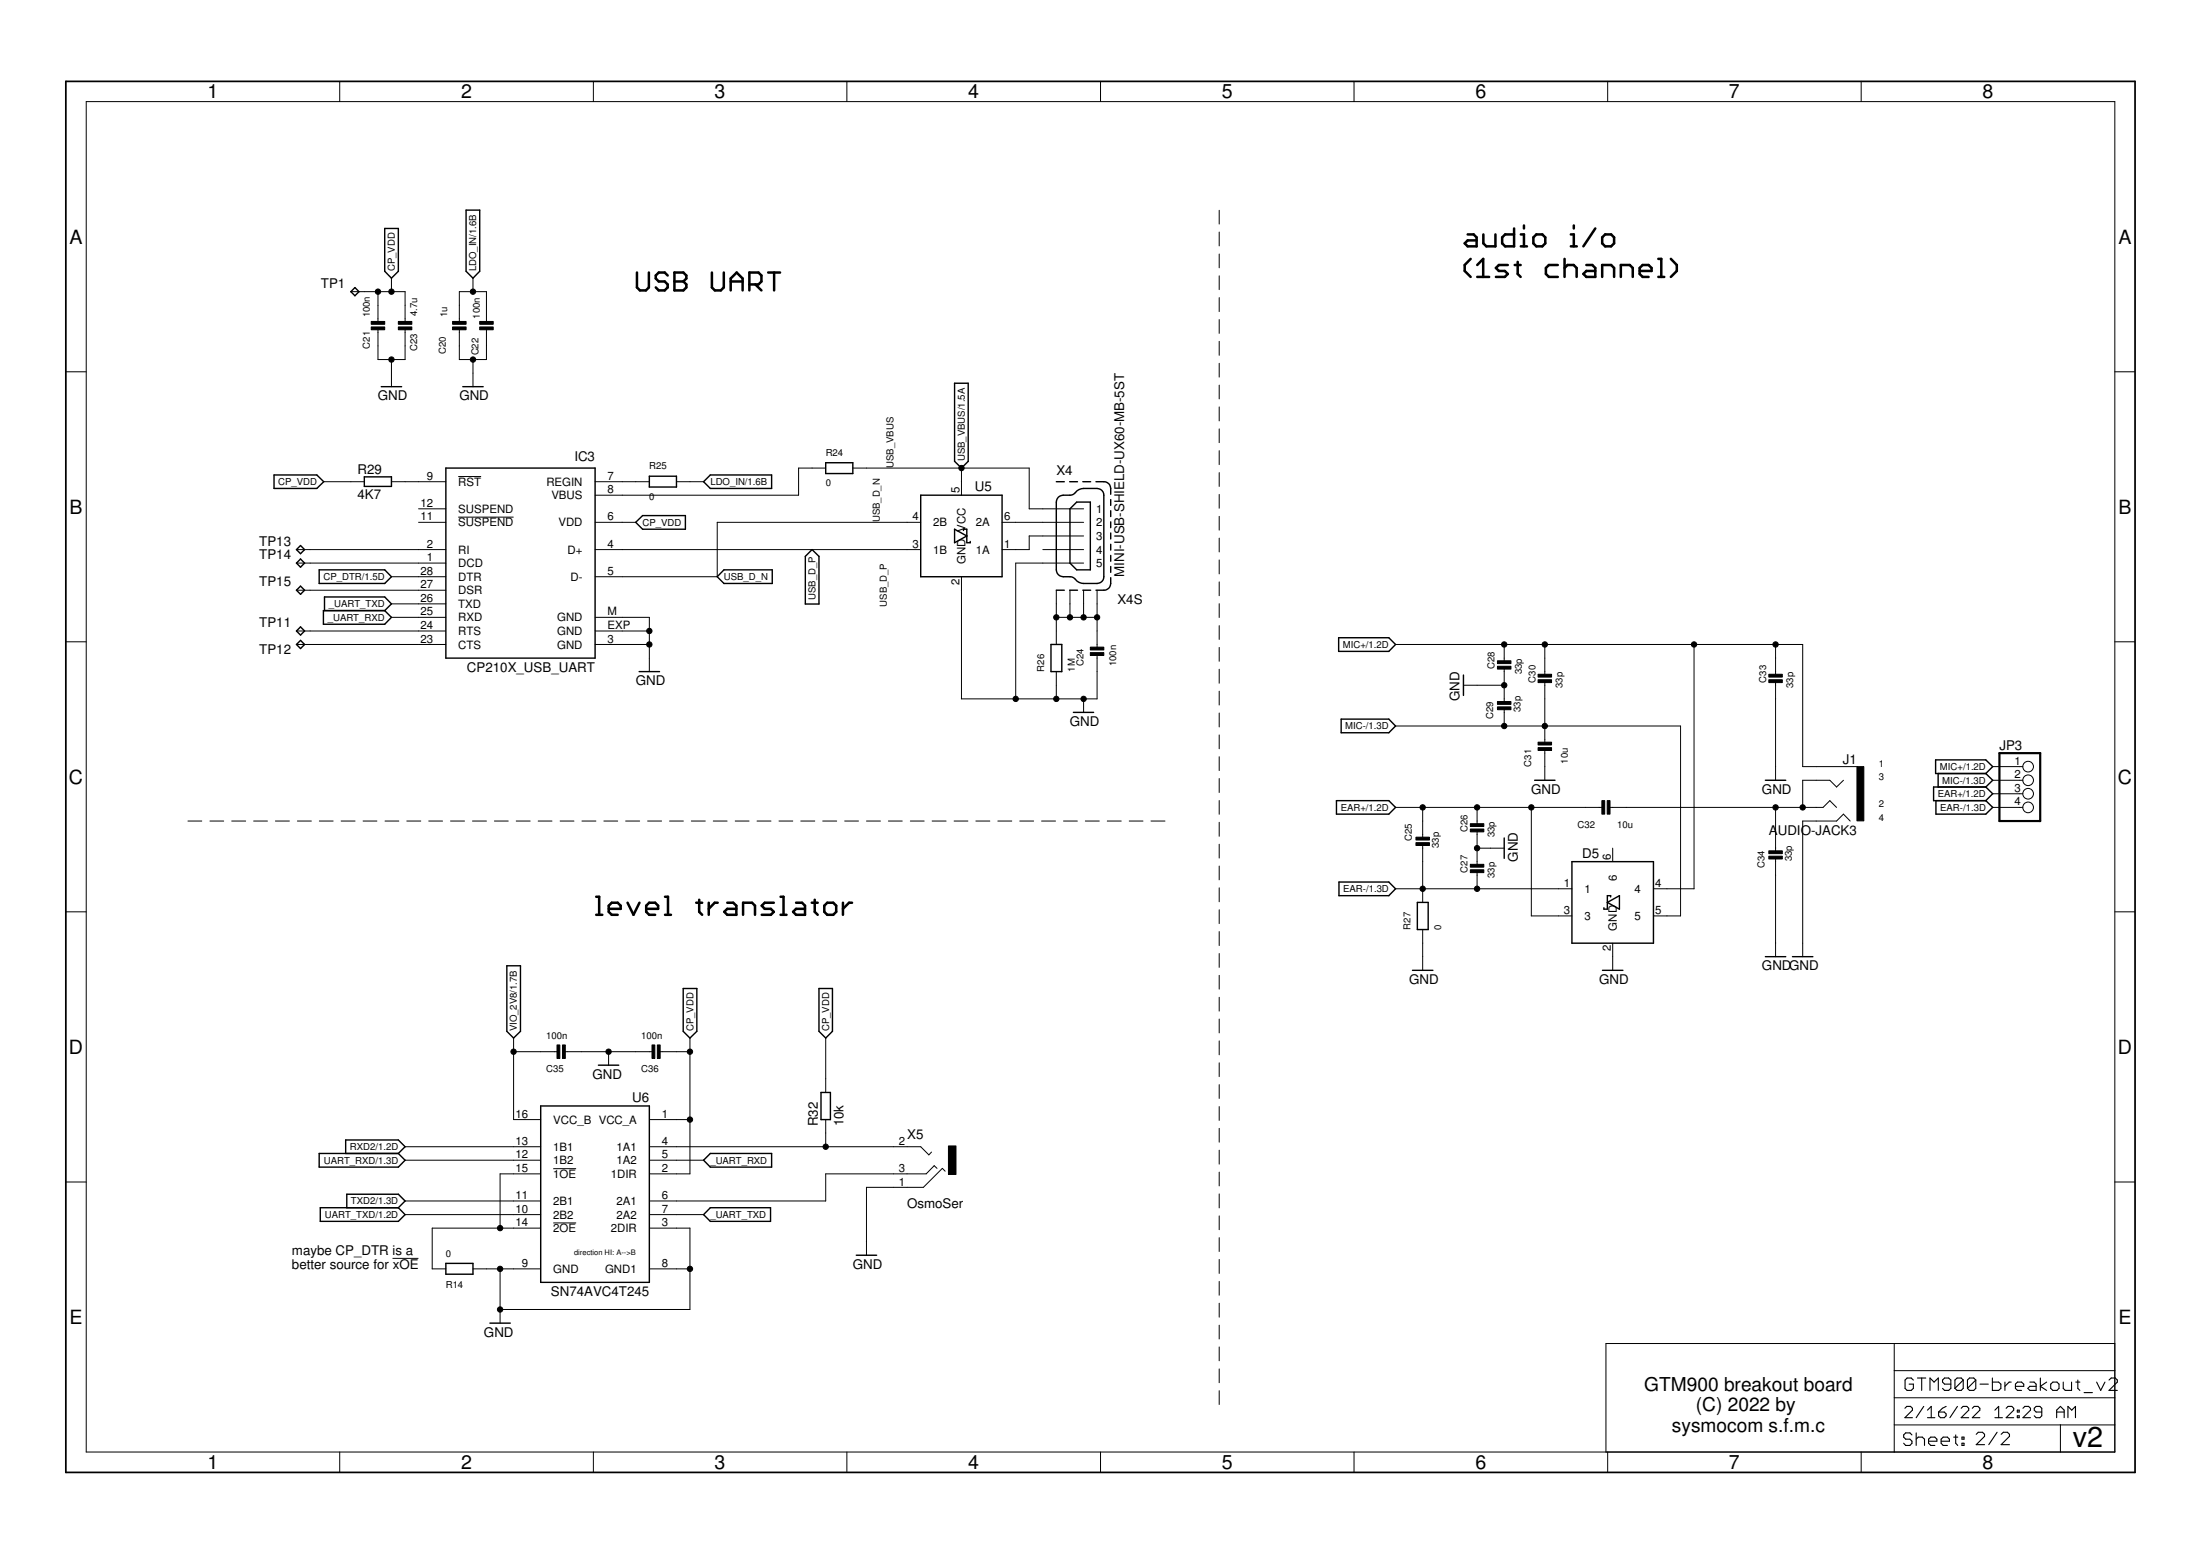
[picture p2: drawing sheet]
<svg xmlns="http://www.w3.org/2000/svg" width="297mm" height="210mm" viewBox="0 0 297 210" stroke-linecap="round" stroke-linejoin="round" font-family="sans-serif">
<g fill="none" stroke="#000" stroke-width=".34">
<path d="M86 36.8v2l.4 .4h.8l.4-.4v-2M90.1 37.2l-.4-.4h-.8l-.4 .4v.4l.4 .4h.8l.4 .4v.4l-.4 .4h-.8l-.4-.4M91.1 36.8h1.2l.4 .4v.4l-.4 .4 .4 .4v.4l-.4 .4h-1.2zM91.1 38h1.2M96.1 36.8v2l.4 .4h.8l.4-.4v-2M98.7 38h1.6M98.7 39.2v-1.6l.8-.8 .8 .8v1.6M101.2 38.4h1.2l.4-.4v-.8l-.4-.4h-1.2v2.4M102 38.4l.8 .8M103.7 36.8h1.6M104.5 36.8v2.4M198.2 31.6h.8l.4 .4v1.3h-1.2l-.4-.4 .4-.5h1.2"/>
<path d="M198.6 34.9l-.8 .9v.8l.8 .8M199.5 35.8l.8-.9v2.5M199.5 37.4h1.6M200.3 31.6v1.3l.4 .4h1.2v-1.7M203.6 35.8h-1.2l-.4 .4 .4 .4h.8l.4 .4-.4 .4h-1.2M204.4 30.8v2.5h-1.2l-.4-.4v-.9l.4-.4h1.2M204.5 35.8h.8M204.9 35.3v1.7l.4 .4M205.3 31.6h.5v1.7M205.3 33.3h.9M205.8 30.4v.4M207.4 31.6h.8l.4 .4v.9l-.4 .4h-.8l-.4-.4v-.9z"/>
<path d="M210.3 35.8h-1.2l-.4 .4v.8l.4 .4h1.2M211.2 36.2l.4-.4h.9l.4 .4v1.2M211.2 34.9v2.5M212.1 31.6h.4v1.7M212.1 33.3h.8M212.5 30.4v.4M214.2 35.8h.8l.4 .4v1.2h-1.2l-.4-.4 .4-.4h1.2M215.4 30.8l-1.6 2.5M216.3 37.4v-1.6h1.2l.4 .4v1.2M216.7 31.6h.8l.4 .4v.9l-.4 .4h-.8l-.4-.4v-.9zM218.8 37.4v-1.6h1.2l.5 .4v1.2M221.4 36.6h1.6v-.4l-.4-.4h-.8l-.4 .4v.8l.4 .4h.8"/>
<path d="M223.9 37.4h.8M223.9 34.9h.4v2.5M225.6 34.9l.8 .9v.8l-.8 .8M80.5 121.1h.4v2.4M80.5 123.5h.8M82.2 122.7h1.6v-.4l-.4-.4h-.8l-.4 .4v.8l.4 .4h.8M84.7 121.9l.8 1.6 .8-1.6M87.2 122.7h1.7v-.4l-.4-.4h-.8l-.5 .4v.8l.5 .4h.8M89.8 121.1h.4v2.4M89.8 123.5h.8M94 121.9h.8M94.4 121.5v1.6l.4 .4"/>
<path d="M95.7 121.9v1.6M96.9 121.9h-.4l-.8 .8M98.2 121.9h.8l.4 .4v1.2h-1.2l-.4-.4 .4-.4h1.2M100.3 123.5v-1.6h1.2l.4 .4v1.2M104.5 121.9h-1.2l-.5 .4 .5 .4h.8l.4 .4-.4 .4h-1.3M105.4 121.1h.4v2.4M105.4 123.5h.8M107.5 121.9h.8l.4 .4v1.2h-1.2l-.4-.4 .4-.4h1.2M109.6 121.9h.8M110 121.5v1.6l.4 .4M111.3 122.3l.4-.4h.8l.4 .4v.8l-.4 .4h-.8l-.4-.4zM113.8 121.9v1.6"/>
<path d="M115 121.9h-.4l-.8 .8"/>
</g>
<g fill="none" stroke="#000" stroke-width=".14">
<path d="M11.6 13.7h273.9v182.3h-273.9zM45.9 11v2.7M80.1 11v2.7M114.3 11v2.7M148.6 11v2.7M182.8 11v2.7M217.1 11v2.7M251.3 11v2.7M47.4 39.4h7.3v4.2M51 39.4v4.2M52.9 37.5v1.9M63.9 37.5v1.9"/>
<path d="M164.6 28.4v1.8M164.6 31.3v1.9M164.6 34.3v1.9M164.6 37.2v1.9M8.9 50.2h2.7M51 44.3v4.2h3.7v-4.2M52.9 48.5v3.7M62 43.6v-4.2h3.7v4.2M62 44.3v4.2h3.7v-4.2M63.9 48.5v3.7M164.6 40.2v1.9M164.6 43.1v1.9"/>
<path d="M164.6 46.1v1.9M164.6 49v1.9M164.6 52v1.8M164.6 54.9v1.9M164.6 57.9v1.9M285.5 50.2h2.8M40 74.2h20.2M40 76h20.2M40 79.7h20.2M43.7 65h5.5M52.9 65h7.3M52.9 77.9h7.3"/>
<path d="M56.5 68.7h3.7M56.5 70.5h3.7M61.9 64.3h3.1M61.9 69.8h7.4M80.3 70.5h5.5M80.3 74.2h44M80.3 65h7.4M91.3 65h3.7M111.5 63.2h-3.7v3.6h-27.5M115.1 63.2h23.9v5.5h7.3M124.3 70.5h-27.5v7.4h-16.5M129.8 77.9v16.4h18.3v-6"/>
<path d="M129.8 63.2v3.6M135.3 70.5h11M140.8 74.2h5.5M142.6 79.7v7.3M144.5 79.7v3.6M146.3 72.3h-7.3v1.9h-3.7M146.3 76h-9.2v18.3M146.3 79.7v3.6M148.1 79.7v7.8M164.6 60.8v1.9M164.6 63.8v1.9M164.6 66.7v1.9"/>
<path d="M164.6 69.7v1.9M164.6 72.6v1.9M164.6 75.6v1.9M164.6 78.5v1.9M8.9 86.6h2.7M40 87h20.2M40 85.2h20.2M52.9 81.5h7.3M52.9 83.3h7.3M80.3 87h7.4M80.3 83.3h7.4v7.4M80.3 85.2h7.4"/>
<path d="M142.6 90.7v3.6M142.6 83.3h5.5M146.3 94.3v1.9M164.6 81.5v1.9M164.6 84.5v1.8M164.6 87.4v1.9M164.6 90.3v1.9M164.6 93.3v1.9M164.6 96.2v1.9M164.6 99.2v1.9M188.4 98h38.5v25.6h-3.7M188.4 87h55v16.5h7.3"/>
<path d="M197.6 92.5h5.5M203.1 87v2.4M203.1 90.1v4.8M203.1 95.6v2.4M208.6 87v4.2M208.6 91.9v8.5M228.7 87v33h-5.5M239.7 87v4.2M239.7 91.9v13.4M285.5 86.6h2.8M25.4 110.8h1.8M28.3 110.8h1.9"/>
<path d="M31.3 110.8h1.9M34.2 110.8h1.9M37.2 110.8h1.9M40.2 110.8h1.8M43.1 110.8h1.9M46.1 110.8h1.8M49 110.8h1.9M52 110.8h1.8M54.9 110.8h1.9M57.9 110.8h1.9M60.8 110.8h1.9M63.8 110.8h1.9"/>
<path d="M66.8 110.8h1.8M69.7 110.8h1.9M72.7 110.8h1.8M75.6 110.8h1.9M78.6 110.8h1.9M81.5 110.8h1.9M84.5 110.8h1.9M87.4 110.8h1.9M90.4 110.8h1.9M93.3 110.8h1.9M96.3 110.8h1.9M99.3 110.8h1.8"/>
<path d="M102.2 110.8h1.9M105.2 110.8h1.8M108.1 110.8h1.9M111.1 110.8h1.9M114 110.8h1.9M117 110.8h1.9M120 110.8h1.8M122.9 110.8h1.9M125.9 110.8h1.8M128.8 110.8h1.9M131.8 110.8h1.8M134.7 110.8h1.9"/>
<path d="M137.7 110.8h1.9M140.6 110.8h1.9M143.6 110.8h1.9M146.5 110.8h1.9M149.5 110.8h1.9M152.5 110.8h1.8M155.4 110.8h1.9M164.6 102.2v1.8M164.6 105.1v1.9M164.6 108.1v1.8M164.6 111v1.9M164.6 114v1.8"/>
<path d="M164.6 116.9v1.9M164.6 119.8v1.9M188.4 120h23.8M188.4 109h28.1M192.1 109v4.2M192.1 113.9v7.9M199.4 109v2.4M199.4 112.1v4.8M199.4 117.6v2.4M199.4 114.5h3.7M206.8 109v14.6h5.4M208.6 101.1v4.2"/>
<path d="M217.2 109h28.9l1-.9 .9 .9M217.7 114.5v1.8M239.7 109v6M239.7 115.8v13.3M248.9 105.3l-.9 .9-.9-.9h-3.7v3.7M249.8 110.8l-.9-.9-.9 .9h-4.6v18.3M269 109h4.1M269 103.5h4.1M269 105.3h4.1M269 107.1h4.1M8.9 123.1h2.7M164.6 122.8v1.9"/>
<path d="M164.6 125.8v1.8M164.6 128.7v1.9M164.6 131.7v1.8M164.6 134.6v1.9M164.6 137.6v1.8M192.1 125.5v5.5M217.7 127.3v3.7M285.5 123.1h2.8M8.9 159.6h2.7M54.7 154.8h18.3M54.7 156.6h18.3M69.3 140.1v11h3.7"/>
<path d="M69.3 142h6.1M73 158.5h-5.5v7.3M74.7 157.8h3.1M76.1 142h12.1M82.2 142v1.8M87.7 154.8h36.6l1.1 1.1 .4-.4M87.7 156.6h7.3M87.7 151.1h5.5M88.9 142h4.3M93.2 140.1v18.4h-5.5M111.5 140.1v7.4M111.5 151.1v3.7"/>
<path d="M126.5 157.7l-.4-.3-1 1.1h-13.6v3.6h-23.8M127.6 158.1l-.4-.4-2.5 2.6h-7.7v9.1M164.6 140.5v1.9M164.6 143.5v1.8M164.6 146.4v1.9M164.6 149.4v1.8M164.6 152.3v1.9M164.6 155.3v1.8M164.6 158.2v1.9M285.5 159.6h2.8M53 169.9h3.5M54.7 162.1h18.3"/>
<path d="M54.7 164h18.3M63.9 171.3h9.1M67.5 171.3v7.3M73 165.8h-14.6v5.5h1.8M74.7 165.1h3.1M87.7 171.3h5.5M87.7 164h7.3M87.7 165.8h5.5v11h-25.7M164.6 161.2v1.8M164.6 164.1v1.9M164.6 167.1v1.8M164.6 170v1.9"/>
<path d="M164.6 173v1.8M164.6 175.9v1.9M164.6 178.9v1.8M45.9 196v2.8M80.1 196v2.8M114.3 196v2.8M148.6 196v2.8M164.6 181.8v1.9M164.6 184.8v1.8M164.6 187.7v1.9M182.8 196v2.8M217.1 196v2.8"/>
<path d="M251.3 196v2.8M255.8 192.3h29.7M255.8 181.4v14.6M255.8 188.7h29.7M255.8 185h29.7M278.2 192.3v3.7M285.5 181.4h-68.7v14.6"/>
<circle cx="273.8" cy="109" r=".72"/>
<circle cx="273.8" cy="107.1" r=".72"/>
<circle cx="273.8" cy="105.3" r=".72"/>
<circle cx="273.8" cy="103.5" r=".72"/>
</g>
<g fill="none" stroke="#000" stroke-width=".19">
<path d="M47.9 38.8l.6 .6-.6 .5-.5-.5zM51.9 30.8h1.9v5.8l-.9 .9-1-.9zM62.9 28.4h1.9v8.2l-.9 .9-1-.9zM51.5 52.2h2.7M62.5 52.2h2.7M128.9 51.7h1.8v10.6l-.9 .9-.9-.9zM37 64.1h5.8l.9 .9-.9 .9h-5.8zM40 74.2l.6-.6 .5 .6-.5 .5zM40 79.7l.6-.6 .5 .6-.5 .5zM40.6 75.5l.5 .5-.5 .6-.6-.6zM43.1 76.9h8.8l1 1-1 .9h-8.8zM49.2 64.4h3.7v1.3h-3.7z"/>
<path d="M60.2 63.2h20.1v25.6h-20.1zM85.8 70.5l1-.9h5.7v1.8h-5.7zM87.7 64.3h3.6v1.4h-3.6zM95 65l.9-.9h8.3v1.8h-8.3zM97.7 76.9h6.6v1.9h-6.6l-.9-.9zM109.6 74.2l1 .9v6.4h-1.9v-6.4zM111.5 62.5h3.6v1.4h-3.6zM124.3 66.8h11v11.1h-11zM128.9 71.4l1.6 .9-1.6 1zM130.1 71.6v-.2h.4v1.9h.5v-.2M142.6 79.7h1.1M142.6 65h1.1"/>
<path d="M142.9 67.1a1.77 1.77 0 0 1 1.6-.3l.6-.2a1.58 1.58 0 0 1 1.2-.7h1.8a.9 .9 0 0 1 .9 .9v11.1a.9 .9 0 0 1-.9 .9h-1.8a2.12 2.12 0 0 1-1.4-.9h-.4a1.57 1.57 0 0 1-1.8-.5l-.1-.5v-9.1zM144.4 79.7h1.1M144.4 65h1.1M144.5 68.7l.9-.9h1.8v9.1h-1.8l-.9-.9zM146.2 79.7h1.1M146.2 65h1.1M148 65h1a.9 .9 0 0 1 1 .9v.8M150 78a1.42 1.42 0 0 1-.5 1.5l-.2 .2h-1.3M150 67.4v.8M150 68.9v.8M150 70.4v.8M150 71.9v.8"/>
<path d="M150 73.5v.8M150 75v.8M150 76.5v.8M40.6 84.6l.5 .6-.5 .5-.6-.5zM40.6 86.4l.5 .6-.5 .5-.6-.5zM43.7 82.4h8.2l1 .9-1 1h-8.2zM43.8 82.4v-1.8h8.1l1 .9-1 .9M86.3 90.7h2.7M141.9 87h1.5v3.7h-1.5zM144.9 96.2h2.8M180.7 86.1h6.8l.9 .9-.9 .9h-6.8zM181.1 97.1h6.4l.9 .9-.9 .9h-6.4z"/>
<path d="M197.6 91.1v2.8M180.4 108.1h7.1l.9 .9-.9 .9h-7.1zM180.8 119.1h6.7l.9 .9-.9 .9h-6.7zM203.1 113.1v2.8M207.2 105.3h2.8M212.2 116.3h11v11h-11zM238.4 105.3h2.7M261.3 102.6h6.8l.9 .9-.9 .9h-6.8zM261.4 108.1v1.8h6.7l.9-.9-.9-.9M261.7 104.4v1.8M268.1 104.4l.9 .9-.9 .9M268.1 106.2h-7v1.9h7"/>
<path d="M268.1 106.2l.9 .9-.9 1M68.4 130.4h1.9v8.8l-1 .9-.9-.9zM92.2 133.4h1.9v5.8l-.9 .9-1-.9zM110.6 133.4h1.8v5.8l-.9 .9-.9-.9zM190.7 131h2.8M191.4 121.8h1.4v3.7h-1.4zM216.4 131h2.7M217 121.8l1.7-.9v1.8zM217.5 121.1v-.2h-.5v1.8h-.4v-.2M238.4 129.1h2.7M242 129.1h2.8M43.1 155.7h10.7l.9 .9-.9 .9h-10.7z"/>
<path d="M46.7 155.7v-1.8h7.1l.9 .9-.9 .9M73 149.3h14.7v23.8h-14.7zM80.8 143.8h2.7M95 156.6l.9-.9h8.3v1.8h-8.3zM110.8 147.5h1.3v3.6h-1.3zM43.2 163h10.6l.9 1-.9 .9h-10.6zM46.8 163v-1.8h7l.9 .9-.9 .9M60.2 170.5h3.7v1.5h-3.7zM66.1 178.6h2.8M95.9 163h8.1v1.9h-8.1l-.9-.9zM115.6 169.4h2.8"/>
</g>
<g fill="#000" stroke="#000" stroke-width=".14">
<path d="M50.1 43.4h1.8v.4h-1.8zM50.1 44.1h1.8v.4h-1.8zM53.8 43.4h1.8v.4h-1.8zM53.8 44.1h1.8v.4h-1.8zM61.1 43.4h1.8v.4h-1.8zM61.1 44.1h1.8v.4h-1.8zM64.8 43.4h1.8v.4h-1.8zM64.8 44.1h1.8v.4h-1.8zM147.2 87.4h1.8v.3h-1.8zM147.2 88.1h1.8v.4h-1.8zM202.2 89.9h1.8v.4h-1.8zM202.2 89.2h1.8v.4h-1.8z"/>
<path d="M202.2 94.7h1.8v.4h-1.8zM202.2 95.4h1.8v.4h-1.8zM207.7 91.8h1.8v.3h-1.8zM207.7 91h1.8v.4h-1.8zM238.8 91.8h1.8v.3h-1.8zM238.8 91h1.8v.4h-1.8zM191.2 113h1.8v.4h-1.8zM191.2 113.7h1.8v.4h-1.8zM198.5 111.9h1.8v.4h-1.8zM198.5 111.2h1.8v.4h-1.8zM198.5 117.4h1.8v.4h-1.8zM198.5 116.7h1.8v.4h-1.8z"/>
<path d="M207.7 100.9h1.8v.4h-1.8zM207.7 100.2h1.8v.4h-1.8zM216.3 108.1h.4v1.8h-.4zM217 108.1h.4v1.8h-.4zM238.8 114.9h1.8v.3h-1.8zM238.8 115.6h1.8v.4h-1.8zM250.7 103.5h1v7.3h-1zM75.2 141.1h.4v1.8h-.4zM75.9 141.1h.4v1.8h-.4zM88 141.1h.4v1.8h-.4zM88.8 141.1h.3v1.8h-.3zM128.1 154.7h1v3.8h-1z"/>
</g>
<g fill="none" stroke="#000" stroke-width=".15">
<path d="M257.2 190.1l.3-.3h.5l.2 .3v.3l-1 1h1M258.1 193.7l-.2-.3h-.6l-.3 .3v.3l.3 .3h.6l.2 .2v.3l-.2 .3h-.6l-.3-.3M258.3 186.3l-.3-.3h-.5l-.3 .3v1.1l.3 .3h.5l.3-.3v-.6h-.5M258.7 193.4v1.7M258.7 194.3l.3-.3h.5l.3 .3v.8M258.9 186h1.1M259.5 186v1.7M259.7 189.8l-1 1.6M260.2 191.4h1M260.2 190.4l.6-.6v1.6M260.4 194.5h1.1v-.2l-.3-.3h-.5l-.3 .3v.5l.3 .3h.5M260.6 187.7v-1.7l.5 .6 .6-.6v1.7"/>
<path d="M261.7 190.6h.8l.3 .3v.2l-.3 .3h-.5l-.3-.3zM262.1 194.5h1.1v-.2l-.3-.3h-.5l-.3 .3v.5l.3 .3h.5M262.8 189.8l-.5 .3-.6 .5M263.4 186.8h-.8l-.3-.2v-.3l.3-.3h.5l.3 .3v1.1l-.3 .3h-.5l-.3-.3M263.8 194h.5M264.1 193.7v1.1l.2 .3M264.3 189.8l-1 1.6M264.8 190.1l.2-.3h.6l.2 .3v.3l-1 1h1M264.9 194h.3v.3h-.3zM264.9 194.8h.3v.3h-.3zM265.1 186.3l-.3-.3h-.6l-.3 .3v1.1M265.1 186.3v1.1l-.3 .3h-.6l-.3-.3"/>
<path d="M265.1 186.3l-1.2 1.1M266.3 190.1l.3-.3h.5l.2 .3v.3l-1 1h1M266.8 186.3l-.3-.3h-.6l-.3 .3v1.1M266.8 186.3v1.1l-.3 .3h-.6l-.3-.3M266.8 186.3l-1.2 1.1M266.8 193.6l.3-.3h.6l.2 .3v.3l-1.1 1.1h1.1M267.3 186.8h1.2M269 186v1.7h.9l.3-.3v-.6l-.3-.2h-.9M269.3 191.4h1.1M269.3 190.4l.6-.6v1.6M269.6 193.3l-1.1 1.7M270.2 193.6l.3-.3h.5l.3 .3v.3l-1.1 1.1h1.1"/>
<path d="M270.7 186.6v1.1M270.9 190.1l.2-.3h.5l.3 .3v.3l-1 1h1M271.5 186.6h-.2l-.6 .5M272.1 187.1h1.1v-.3l-.3-.2h-.5l-.3 .2v.6l.3 .3h.5M272.4 191.1h.2v.3h-.2zM272.4 190.4h.2v.2h-.2zM273.1 190.1l.3-.3h.5l.3 .3v.3l-1.1 1h1.1M274.1 186.6h.5l.3 .2v.9h-.8l-.3-.3 .3-.3h.8M275.5 186v1.7M275.7 190.6h-.8l-.2-.2v-.3l.2-.3h.5l.3 .3v1l-.3 .3h-.5l-.2-.3M276.3 186.6l-.8 .5 .8 .6M276.9 186.8l.3-.2h.5l.3 .2v.6l-.3 .3h-.5l-.3-.3z"/>
<path d="M277.7 190.6h1M277.7 191.4v-1l.5-.6 .5 .6v1M278.6 186.6v.8l.2 .3h.9v-1.1M279.2 191.4v-1.6l.5 .6 .5-.6v1.6M280.3 186.6h.5M280.5 186.3v1.1l.3 .3M281.4 188h1.1M283.1 186.6l.5 1.1 .6-1.1M284.8 186.3l.3-.3h.5l.3 .3v.3l-1.1 1.1h1.1"/>
</g>
<path d="M8.9 11h279.4v187.8h-279.4z" fill="none" stroke="#000" stroke-width=".23"/>
<path d="M270 101.7h5.5v9.1h-5.5z" fill="none" stroke="#000" stroke-width=".3"/>
<g fill="#000" stroke="#000" stroke-width=".14">
<circle cx="51" cy="39.4" r=".36"/>
<circle cx="52.9" cy="39.4" r=".36"/>
<circle cx="63.9" cy="39.4" r=".36"/>
<circle cx="52.9" cy="48.5" r=".36"/>
<circle cx="63.9" cy="48.5" r=".36"/>
<circle cx="129.8" cy="63.2" r=".36"/>
<circle cx="87.7" cy="85.2" r=".36"/>
<circle cx="87.7" cy="87" r=".36"/>
<circle cx="137.1" cy="94.3" r=".36"/>
<circle cx="142.6" cy="83.3" r=".36"/>
<circle cx="142.6" cy="94.3" r=".36"/>
<circle cx="144.5" cy="83.3" r=".36"/>
<circle cx="146.3" cy="83.3" r=".36"/>
<circle cx="146.3" cy="94.3" r=".36"/>
<circle cx="148.1" cy="83.3" r=".36"/>
<circle cx="203.1" cy="98" r=".36"/>
<circle cx="203.1" cy="87" r=".36"/>
<circle cx="203.1" cy="92.5" r=".36"/>
<circle cx="208.6" cy="98" r=".36"/>
<circle cx="208.6" cy="87" r=".36"/>
<circle cx="228.7" cy="87" r=".36"/>
<circle cx="239.7" cy="87" r=".36"/>
<circle cx="192.1" cy="109" r=".36"/>
<circle cx="192.1" cy="120" r=".36"/>
<circle cx="199.4" cy="114.5" r=".36"/>
<circle cx="199.4" cy="109" r=".36"/>
<circle cx="199.4" cy="120" r=".36"/>
<circle cx="206.8" cy="109" r=".36"/>
<circle cx="239.7" cy="109" r=".36"/>
<circle cx="243.4" cy="109" r=".36"/>
<circle cx="69.3" cy="142" r=".36"/>
<circle cx="82.2" cy="142" r=".36"/>
<circle cx="93.2" cy="142" r=".36"/>
<circle cx="93.2" cy="151.1" r=".36"/>
<circle cx="111.5" cy="154.8" r=".36"/>
<circle cx="67.5" cy="171.3" r=".36"/>
<circle cx="67.5" cy="165.8" r=".36"/>
<circle cx="67.5" cy="176.8" r=".36"/>
<circle cx="93.2" cy="171.3" r=".36"/>
</g>
<text font-size="3.9" x="279.9" y="195.3">v2</text>
<g font-size="2.6">
<text x="28" y="13.3">1</text>
<text x="62.3" y="13.3">2</text>
<text x="96.5" y="13.3">3</text>
<text x="130.7" y="13.3">4</text>
<text x="165" y="13.3">5</text>
<text x="199.2" y="13.3">6</text>
<text x="233.4" y="13.3">7</text>
<text x="267.7" y="13.3">8</text>
<text x="9.4" y="32.9">A</text>
<text x="286" y="32.9">A</text>
<text x="9.4" y="69.3">B</text>
<text x="286" y="69.3">B</text>
<text x="9.3" y="105.8">C</text>
<text x="286" y="105.8">C</text>
<text x="9.3" y="142.3">D</text>
<text x="286" y="142.3">D</text>
<text x="9.4" y="178.7">E</text>
<text x="286" y="178.7">E</text>
<text x="222" y="187.8">GTM900 breakout board</text>
<text x="229" y="190.5">(C) 2022 by</text>
<text x="225.7" y="193.3">sysmocom s.f.m.c</text>
<text x="28" y="198.3">1</text>
<text x="62.3" y="198.3">2</text>
<text x="96.5" y="198.3">3</text>
<text x="130.7" y="198.3">4</text>
<text x="165" y="198.3">5</text>
<text x="199.2" y="198.3">6</text>
<text x="233.4" y="198.3">7</text>
<text x="267.7" y="198.3">8</text>
</g>
<g font-size="1.8">
<text x="43.3" y="38.8">TP1</text>
<text x="51" y="54">GND</text>
<text x="62" y="54">GND</text>
<text x="48.3" y="63.9">R29</text>
<text x="77.5" y="62.3">IC3</text>
<text x="142.6" y="64.1">X4</text>
<text x="48.3" y="67.4">4K7</text>
<text x="131.6" y="66.3">U5</text>
<text x="35" y="73.6">TP13</text>
<text x="35" y="75.5">TP14</text>
<text x="151.8" y="77.8" transform="rotate(-90 151.8 77.8)">MINI-USB-SHIELD-UX60-MB-5ST</text>
<text x="35" y="79.1">TP15</text>
<text x="150.9" y="81.5">X4S</text>
<text x="35" y="84.6">TP11</text>
<text x="35" y="88.3">TP12</text>
<text x="63" y="90.7">CP210X_USB_UART</text>
<text x="85.8" y="92.5">GND</text>
<text x="197.1" y="94.7" transform="rotate(-90 197.1 94.7)">GND</text>
<text x="144.5" y="98">GND</text>
<text x="270" y="101.2">JP3</text>
<text x="206.8" y="107.2">GND</text>
<text x="237.9" y="107.2">GND</text>
<text x="248.8" y="103.1">J1</text>
<text x="238.8" y="112.7">AUDIO-JACK3</text>
<text x="204.9" y="116.3" transform="rotate(-90 204.9 116.3)">GND</text>
<text x="213.6" y="115.8">D5</text>
<text x="237.9" y="131">GNDGND</text>
<text x="190.3" y="132.8">GND</text>
<text x="215.9" y="132.8">GND</text>
<text x="80" y="145.6">GND</text>
<text x="85.4" y="148.7">U6</text>
<text x="110.4" y="152" transform="rotate(-90 110.4 152)">R32</text>
<text x="113.9" y="152" transform="rotate(-90 113.9 152)">10k</text>
<text x="122.5" y="153.7">X5</text>
<text x="122.5" y="163">OsmoSer</text>
<text x="39.4" y="169.3">maybe CP_DTR is a</text>
<text x="39.4" y="171.3">better source for xOE</text>
<text x="115.1" y="171.3">GND</text>
<text x="74.4" y="174.9">SN74AVC4T245</text>
<text x="65.3" y="180.4">GND</text>
</g>
<g font-size="1.5">
<text x="57.6" y="64.8">9</text>
<text x="61.9" y="65.6">RST</text>
<text x="73.8" y="65.6">REGIN</text>
<text x="82" y="64.8">7</text>
<text x="56.8" y="68.4">12</text>
<text x="56.8" y="70.3">11</text>
<text x="61.9" y="69.2">SUSPEND</text>
<text x="61.9" y="71.1">SUSPEND</text>
<text x="74.4" y="67.4">VBUS</text>
<text x="75.4" y="71.1">VDD</text>
<text x="82" y="70.3">6</text>
<text x="82" y="66.6">8</text>
<text x="123.2" y="70.3">4</text>
<text x="126" y="71.1">2B</text>
<text x="129.5" y="66.6" transform="rotate(-90 129.5 66.6)">5</text>
<text x="131.7" y="71.1">2A</text>
<text x="135.6" y="70.3">6</text>
<text x="148" y="69.2">1</text>
<text x="148" y="71.1">2</text>
<text x="56.8" y="77.6">28</text>
<text x="57.6" y="73.9">2</text>
<text x="57.6" y="75.8">1</text>
<text x="61.9" y="74.7">RI</text>
<text x="61.9" y="76.6">DCD</text>
<text x="76.6" y="74.7">D+</text>
<text x="82" y="73.9">4</text>
<text x="82" y="77.6">5</text>
<text x="123.2" y="73.9">3</text>
<text x="126" y="74.7">1B</text>
<text x="130.4" y="76.2" transform="rotate(-90 130.4 76.2)">GND VCC</text>
<text x="131.7" y="74.7">1A</text>
<text x="135.6" y="73.9">1</text>
<text x="148" y="72.9">3</text>
<text x="148" y="74.7">4</text>
<text x="148" y="76.6">5</text>
<text x="56.8" y="79.4">27</text>
<text x="56.8" y="81.3">26</text>
<text x="56.8" y="83.1">25</text>
<text x="61.9" y="78.4">DTR</text>
<text x="61.9" y="80.2">DSR</text>
<text x="61.9" y="82.1">TXD</text>
<text x="61.9" y="83.9">RXD</text>
<text x="75.2" y="83.9">GND</text>
<text x="77" y="78.4">D-</text>
<text x="82" y="83.1">M</text>
<text x="129.5" y="79" transform="rotate(-90 129.5 79)">2</text>
<text x="56.8" y="84.9">24</text>
<text x="56.8" y="86.7">23</text>
<text x="61.9" y="85.7">RTS</text>
<text x="61.9" y="87.6">CTS</text>
<text x="75.2" y="87.6">GND</text>
<text x="75.2" y="85.7">GND</text>
<text x="82" y="86.7">3</text>
<text x="82" y="84.9">EXP</text>
<text x="272" y="103.2">1</text>
<text x="272" y="105.1">2</text>
<text x="272" y="106.9">3</text>
<text x="272" y="108.7">4</text>
<text x="211.1" y="119.7">1</text>
<text x="217.5" y="116.1" transform="rotate(-90 217.5 116.1)">6</text>
<text x="218.3" y="118.9" transform="rotate(-90 218.3 118.9)">6</text>
<text x="223.5" y="119.7">4</text>
<text x="211.1" y="123.4">3</text>
<text x="213.9" y="120.5">1</text>
<text x="213.9" y="124.2">3</text>
<text x="218.3" y="125.6" transform="rotate(-90 218.3 125.6)">GND</text>
<text x="220.7" y="124.2">5</text>
<text x="220.7" y="120.5">4</text>
<text x="223.5" y="123.4">5</text>
<text x="217.5" y="128.4" transform="rotate(-90 217.5 128.4)">2</text>
<text x="69.6" y="154.5">13</text>
<text x="69.6" y="150.9">16</text>
<text x="74.7" y="155.3">1B1</text>
<text x="74.7" y="151.7">VCC_B VCC_A</text>
<text x="83.2" y="155.3">1A1</text>
<text x="89.4" y="154.5">4</text>
<text x="89.4" y="150.9">1</text>
<text x="121.4" y="154.5">2</text>
<text x="69.6" y="156.4">12</text>
<text x="69.6" y="161.9">11</text>
<text x="69.6" y="158.2">15</text>
<text x="74.7" y="157.2">1B2</text>
<text x="74.7" y="159">1OE</text>
<text x="82.5" y="159">1DIR</text>
<text x="83.2" y="157.2">1A2</text>
<text x="89.4" y="156.4">5</text>
<text x="89.4" y="158.2">2</text>
<text x="89.4" y="161.9">6</text>
<text x="121.4" y="160">1</text>
<text x="121.4" y="158.2">3</text>
<text x="69.6" y="163.7">10</text>
<text x="69.6" y="165.5">14</text>
<text x="74.7" y="164.5">2B2</text>
<text x="74.7" y="162.7">2B1</text>
<text x="74.7" y="166.3">2OE</text>
<text x="82.5" y="166.3">2DIR</text>
<text x="83.2" y="162.7">2A1</text>
<text x="83.2" y="164.5">2A2</text>
<text x="89.4" y="163.7">7</text>
<text x="89.4" y="165.5">3</text>
<text x="70.5" y="171">9</text>
<text x="74.7" y="171.8">GND</text>
<text x="81.7" y="171.8">GND1</text>
<text x="89.4" y="171">8</text>
</g>
<g font-size="1.3">
<text x="53.3" y="36.6" transform="rotate(-90 53.3 36.6)">CP_VDD</text>
<text x="64.3" y="36.6" transform="rotate(-90 64.3 36.6)">LDO_IN/1.6B</text>
<text x="49.9" y="47.1" transform="rotate(-90 49.9 47.1)">C21</text>
<text x="49.9" y="42.9" transform="rotate(-90 49.9 42.9)">100n</text>
<text x="56.3" y="47.4" transform="rotate(-90 56.3 47.4)">C23</text>
<text x="56.3" y="42.7" transform="rotate(-90 56.3 42.7)">4.7u</text>
<text x="60.2" y="47.8" transform="rotate(-90 60.2 47.8)">C20</text>
<text x="60.4" y="42.9" transform="rotate(-90 60.4 42.9)">1u</text>
<text x="64.6" y="48" transform="rotate(-90 64.6 48)">C22</text>
<text x="64.8" y="43" transform="rotate(-90 64.8 43)">100n</text>
<text x="37.6" y="65.5">CP_VDD</text>
<text x="87.7" y="63.4">R25</text>
<text x="95.9" y="65.5">LDO_IN/1.6B</text>
<text x="111.5" y="65.7">0</text>
<text x="111.5" y="61.5">R24</text>
<text x="120.6" y="63.2" transform="rotate(-90 120.6 63.2)">USB_VBUS</text>
<text x="130.3" y="62.3" transform="rotate(-90 130.3 62.3)">USB_VBUS/1.5A</text>
<text x="86.8" y="71">CP_VDD</text>
<text x="87.7" y="67.5">0</text>
<text x="118.8" y="70.5" transform="rotate(-90 118.8 70.5)">USB_D_N</text>
<text x="43.7" y="78.3">CP_DTR/1.5D</text>
<text x="44.3" y="83.8">_UART_RXD</text>
<text x="44.4" y="82">_UART_TXD</text>
<text x="97.7" y="78.3">USB_D_N</text>
<text x="110.1" y="81" transform="rotate(-90 110.1 81)">USB_D_P</text>
<text x="119.7" y="81.9" transform="rotate(-90 119.7 81.9)">USB_D_P</text>
<text x="146.3" y="89.9" transform="rotate(-90 146.3 89.9)">C24</text>
<text x="150.7" y="89.9" transform="rotate(-90 150.7 89.9)">100n</text>
<text x="181.3" y="87.5">MIC+/1.2D</text>
<text x="141" y="90.7" transform="rotate(-90 141 90.7)">R26</text>
<text x="145.1" y="90.7" transform="rotate(-90 145.1 90.7)">1M</text>
<text x="201.8" y="90.3" transform="rotate(-90 201.8 90.3)">C28</text>
<text x="205.5" y="91" transform="rotate(-90 205.5 91)">33p</text>
<text x="207.3" y="92.1" transform="rotate(-90 207.3 92.1)">C30</text>
<text x="211" y="92.9" transform="rotate(-90 211 92.9)">33p</text>
<text x="238.4" y="92.1" transform="rotate(-90 238.4 92.1)">C33</text>
<text x="242.1" y="92.9" transform="rotate(-90 242.1 92.9)">33p</text>
<text x="181.6" y="98.4">MIC-/1.3D</text>
<text x="201.6" y="97.1" transform="rotate(-90 201.6 97.1)">C29</text>
<text x="205.3" y="96.1" transform="rotate(-90 205.3 96.1)">33p</text>
<text x="206.7" y="103.5" transform="rotate(-90 206.7 103.5)">C31</text>
<text x="211.7" y="103.1" transform="rotate(-90 211.7 103.1)">10u</text>
<text x="253.7" y="103.5">1</text>
<text x="253.7" y="105.3">3</text>
<text x="261.6" y="107.6">EAR+/1.2D</text>
<text x="261.9" y="103.9">MIC+/1.2D</text>
<text x="262.2" y="105.8">MIC-/1.3D</text>
<text x="181" y="109.4">EAR+/1.2D</text>
<text x="190.6" y="113.6" transform="rotate(-90 190.6 113.6)">C25</text>
<text x="198.1" y="112.3" transform="rotate(-90 198.1 112.3)">C26</text>
<text x="201.8" y="113" transform="rotate(-90 201.8 113)">33p</text>
<text x="213" y="111.7">C32</text>
<text x="218.3" y="111.7">10u</text>
<text x="253.7" y="109">2</text>
<text x="253.7" y="110.8">4</text>
<text x="262" y="109.4">EAR-/1.3D</text>
<text x="194.3" y="114.4" transform="rotate(-90 194.3 114.4)">33p</text>
<text x="198.1" y="117.8" transform="rotate(-90 198.1 117.8)">C27</text>
<text x="201.8" y="118.5" transform="rotate(-90 201.8 118.5)">33p</text>
<text x="238.3" y="117.2" transform="rotate(-90 238.3 117.2)">C34</text>
<text x="241.9" y="116.3" transform="rotate(-90 241.9 116.3)">33p</text>
<text x="181.4" y="120.4">EAR-/1.3D</text>
<text x="190.4" y="125.5" transform="rotate(-90 190.4 125.5)">R27</text>
<text x="194.6" y="125.5" transform="rotate(-90 194.6 125.5)">0</text>
<text x="69.8" y="139.2" transform="rotate(-90 69.8 139.2)">VIO_2V8/1.7B</text>
<text x="73.7" y="140.3">100n</text>
<text x="86.6" y="140.3">100n</text>
<text x="93.6" y="139.2" transform="rotate(-90 93.6 139.2)">CP_VDD</text>
<text x="111.9" y="139.2" transform="rotate(-90 111.9 139.2)">CP_VDD</text>
<text x="73.7" y="144.7">C35</text>
<text x="86.6" y="144.7">C36</text>
<text x="47.3" y="155.2">RXD2/1.2D</text>
<text x="43.7" y="157.1">UART_RXD/1.3D</text>
<text x="95.9" y="157.1">_UART_RXD</text>
<text x="43.9" y="164.4">UART_TXD/1.2D</text>
<text x="47.4" y="162.6">TXD2/1.3D</text>
<text x="95.9" y="164.4">_UART_TXD</text>
<text x="60.2" y="169.7">0</text>
<text x="60.2" y="173.8">R14</text>
</g>
<text font-size="1" x="77.5" y="169.4">direction HI: A--&gt;B</text>
</svg>
